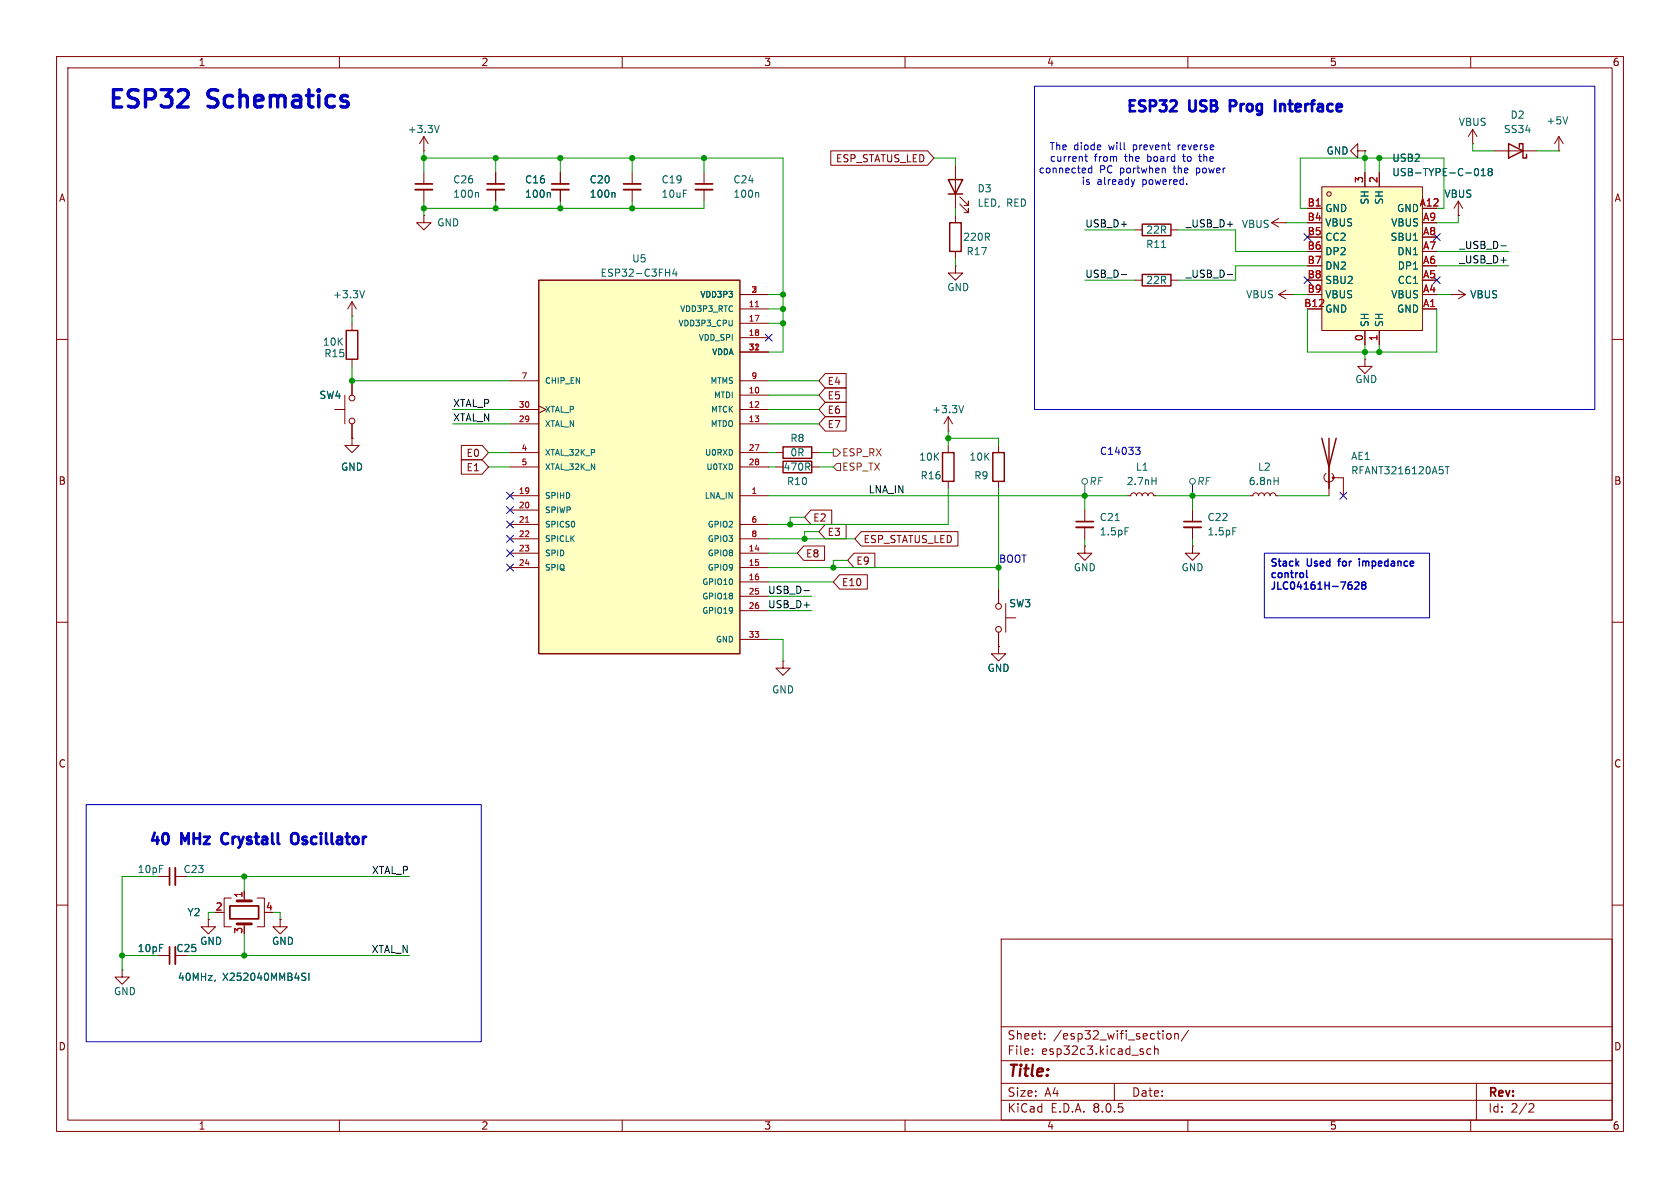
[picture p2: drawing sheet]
<svg xmlns="http://www.w3.org/2000/svg" width="297mm" height="210mm" viewBox="0 0 297 210" stroke-linecap="round" stroke-linejoin="round" font-family="sans-serif">
<g fill="none" stroke="#840000" stroke-width=".18">
<path d="M10 10h277v190h-277zM12 12h273v186h-273zM60 10v2M110 10v2M160 10v2M210 10v2M260 10v2M111.8 30.5v2M111.8 33.5v2.1M275.6 26.7h.1M275.6 24.1l-.8 1.3M275.6 24.1v2.6"/>
<path d="M275.6 24.1l.8 1.3M10 60h2M62.2 57.2v1.2M285 60h2M62.2 63.5v1.3M10 110h2M285 110h2M10 160h2M27.9 154.9h2.1M31 154.9h2M285 160h2M36.8 162.6v1.2h1.3l-1.3 1.3-1.2-1.3h1.2"/>
<path d="M36.8 162.6h.1M49.5 162.6v1.2h1.3l-1.3 1.3-1.2-1.3h1.2M49.5 162.6h.1M177 166h108v32h-108zM60 198v2M110 198v2M160 198v2M177 194.5h108M177 191.5h108M177 187.5h108M177 181.5h108M182.5 186.3v.1"/>
<path d="M182.5 185.5v.1M184.7 183.6v.1M184.7 182.8v.1M197 191.5v3M203.5 185.5l-.5-.1-.3 .3v.4l.2 .2h.6M204.1 185.5l.2-.1 .4 .1v.9M204.1 184.9v1.5M206.3 182.8l.2-.1 .5 .1v.6l-.1 .2-.4 .1-.2-.1zM207.7 182.8l.2-.1 .3 .1 .1 .9M207.7 182.7v1M210 198v2M210.1 182.1l-1.3 2"/>
<path d="M260 198v2M261 191.5v6.5M270.5 195.1l.5 .1 .2 .3-1 1.1h1"/>
</g>
<path d="M61.2 58.4h2v5.1h-2z" fill="none" stroke="#840000" stroke-width=".25"/>
<path d="M110.2 33.5h3.1M31 153.4v3.1" fill="none" stroke="#840000" stroke-width=".33"/>
<path d="M110.2 32.5h3.1M30 153.4v3.1" fill="none" stroke="#840000" stroke-width=".3"/>
<path d="M277.1 20.6l-.4 1.3" fill="none" stroke="#006464" stroke-width=".18"/>
<path d="M95.2 49.5h35.6v66.1h-35.6z" fill="#ffffc2"/>
<g fill="none" stroke="#840000" stroke-width=".25">
<path d="M167.6 31.8h2.6l-1.3 2.5zM167.6 34.3h2.6M167.9 39.4h2v5.1h-2zM201.9 39.6h5.1v2.1h-5.1zM266.7 25.4l2.5 1.3-2.5 1.2zM268.6 26v-.6h.6v2.5h.7v-.6M95.2 49.5h35.6v66.1h-35.6zM201.9 48.5h5.1v2h-5.1zM138.4 79h5.1v2h-5.1zM233.7 77.5l1.2 5.1 1.3-5.1M234.9 77.5v8.9M138.4 81.5h5.1v2.1h-5.1z"/>
<path d="M166.6 80h2.1v5.1h-2.1zM175.5 80h2v5.1h-2z"/>
</g>
<g fill="none" stroke="#840000" stroke-width=".18">
<path d="M74.9 38.1v1.3h1.3l-1.3 1.2-1.2-1.2h1.2M74.9 38.1h.1M74.9 26.7h.1M74.9 24.1l-.7 1.3M74.9 24.1v2.6M74.9 30.5v2M74.9 33.5v2.1M74.9 24.1l.8 1.3M87.6 30.5v2M87.6 33.5v2.1M99.1 30.5v2M99.1 33.5v2.1"/>
<path d="M124.5 30.5v2M124.5 33.5v2.1M168.9 29.2v7.6M168.9 38.1v1.3M169.7 36.1l1.5 1.5v-.8v.8h-.8M169.7 34.8l1.5 1.5v-.7v.7h-.8M224.8 39.4l1.3 .7M224.8 39.4h2.5M226.1 38.6l-1.3 .8M227.3 39.4h.1M240 26.7v-1.3l-1.2 1.3 1.2 1.2v-1.2h1.3M241.3 26.7h.1"/>
<path d="M260.3 25.4h.1M260.3 22.9l-.7 1.2M260.3 22.9v2.5M260.3 22.9l.8 1.2M264.2 26.7h7.6M62.2 55.9h.1M62.2 53.3l-.7 1.3M62.2 53.3v2.6M62.2 53.3l.8 1.3M130.8 54.6h5.1M130.8 57.2h5.1M130.8 59.7h5.1"/>
<path d="M130.8 52.1h5.1M168.9 47v1.3h1.3l-1.3 1.2-1.3-1.2h1.3M168.9 47h.1M168.9 44.5v1.2M200.7 49.5h1.2M200.7 40.6h1.2M207 49.5h1.3M207 40.6h1.3M226.1 52.1h2.5M226.1 52.1l1.2 .7M227.3 51.3l-1.2 .8M228.6 52.1h.1"/>
<path d="M256.5 52.1h.1M256.5 52.1h2.6M257.8 51.3l1.3 .8M259.1 52.1l-1.3 .7M59.2 72.4h1.8M61 69.9v5M62.2 77.5v1.2h1.3l-1.3 1.3-1.2-1.3h1.2M62.2 77.5h.1M62.2 67.3v2.6M62.2 74.9v2.6M90.2 72.4h5M90.2 74.9h5"/>
<path d="M90.2 67.3h5M95.2 71.8l1.3 .6-1.3 .6M130.8 69.9h5.1M130.8 72.4h5.1M130.8 74.9h5.1M130.8 62.2h5.1M130.8 67.3h5.1M167.6 76.2h.1M167.6 73.7v2.5M167.6 78.7v1.3M167.6 73.7l-.7 1.2M167.6 73.7l.8 1.2"/>
<path d="M176.5 78.7v1.3M241.3 63.5v1.3h1.3l-1.3 1.2-1.3-1.2h1.3M241.3 63.5h.1M90.2 87.6h5M90.2 97.8h5M90.2 90.2h5M90.2 92.7h5M90.2 95.3h5M90.2 80h5M90.2 82.6h5M130.8 87.6h5.1M130.8 97.8h5.1"/>
<path d="M130.8 92.7h5.1M130.8 95.3h5.1M130.8 80h5.1M130.8 82.6h5.1M137.2 80h1.2M137.2 82.6h1.2M143.5 80h1.3M143.5 82.6h1.3M167.6 85.1v1.3M176.5 85.1v1.3M191.8 96.5v1.3h1.2l-1.2 1.3-1.3-1.3h1.3M191.8 96.5h.1"/>
<path d="M191.8 90.2v2M191.8 93.2v2.1M199.4 87.6h.5l.1-.3 .4-.2 .4 .2 .1 .3 .2-.3 .3-.2 .4 .2 .1 .3 .2-.3 .3-.2 .4 .2 .1 .3 .2-.3 .4-.2 .3 .2 .2 .3h.5M210.8 96.5v1.3h1.3l-1.3 1.3-1.3-1.3h1.3M210.8 96.5h.1M210.8 90.2v2M210.8 93.2v2.1M221 87.6h.5l.1-.3 .4-.2 .4 .2 .1 .3 .2-.3 .3-.2 .4 .2 .1 .3 .2-.3 .3-.2 .4 .2 .1 .3 .2-.3 .3-.2 .4 .2 .2 .3h.5M234.9 82.6v5M235.5 83.7a.85 .85 0 0 1 .1 1.2 .85 .85 0 0 1-1.3 0 .85 .85 0 0 1 .1-1.2M235.7 84.5h1.8v3.1M90.2 100.3h5"/>
<path d="M130.8 100.3h5.1M130.8 102.9h5.1M130.8 105.4h5.1M130.8 108h5.1M130.8 113h5.1M138.4 116.8v1.3h1.3l-1.3 1.3-1.2-1.3h1.2M138.4 116.8h.1M176.5 114.3v1.3h1.3l-1.3 1.2-1.2-1.2h1.2M176.5 114.3h.1M176.5 104.1v2.6M176.5 111.8v2.5M177.8 109.2h1.8"/>
<path d="M177.8 106.7v5.1M40.9 158.8h-1.3v5h1.3M43.2 157.5v1.3M45.5 158.8h1.2v5h-1.2M21.6 171.5v1.2h1.3l-1.3 1.3-1.3-1.3h1.3M21.6 171.5h.1M27.9 168.9h2.1M39.4 161.3h.2M43.2 163.3v.5"/>
<circle cx="62.2" cy="74.4" r=".51"/>
<circle cx="62.2" cy="70.4" r=".51"/>
<circle cx="176.5" cy="107.2" r=".51"/>
<circle cx="176.5" cy="111.3" r=".51"/>
</g>
<path d="M133.5 54.2h.6M92.9 92.3h.6" fill="none" stroke="#a90000" stroke-width=".18"/>
<g fill="none" stroke="#006464" stroke-width=".18">
<path d="M77.7 22.2l-.5 1.2M84.4 34l.2 .2v.7M97.1 34l.2 .2v.7M108.5 34l.2 .2v.7M133.9 34l.2 .2v.7M64.4 51.4l-.4 1.2M117.7 48.2h.7M118.4 47.6v1.2M119.2 47.5l-.3 .9h.8M119.5 48v.8M205.3 43.8h.8M170.4 71.7l-.5 1.3"/>
<path d="M197.1 92h.8M198.9 93.3h.6M203.7 85h.7M204.4 84.4v1.3M217.9 93.3h.7M225.2 85h.8M226 84.4v1.3M255.5 82.5h.7M255.9 82.5v1.3M38 173.2l-.1 .3M53.6 172.6l.3 .2 .2 .3-.3 .2h-.3M53.6 172l.5 .1"/>
<path d="M54.6 172v1.3"/>
</g>
<path d="M73.4 33.5h3.1M86.1 33.5h3.1M97.5 33.5h3.1M122.9 33.5h3.1M190.2 93.2h3.1M209.3 93.2h3M31 167.4v3" fill="none" stroke="#840000" stroke-width=".33"/>
<path d="M73.4 32.5h3.1M86.1 32.5h3.1M97.5 32.5h3.1M122.9 32.5h3.1M190.2 92.2h3.1M209.3 92.2h3M30 167.4v3M40.6 160.1h5.1v2.3h-5.1z" fill="none" stroke="#840000" stroke-width=".3"/>
<path d="M41.9 159.3h2.5M41.9 163.3h2.5" fill="none" stroke="#840000" stroke-width=".51"/>
<circle cx="235.7" cy="84.5" r=".18" fill="#840000" stroke="#840000" stroke-width=".18"/>
<path d="M233.7 33h17.8v25.4h-17.8z" fill="#ffffc2"/>
<g fill="none" stroke="#840000" stroke-width=".18">
<path d="M87.6 30.5v2M87.6 33.5v2.1M99.1 30.5v2M99.1 33.5v2.1M146.9 26.7h17.1l1.1 1.2-1.1 1.3h-17.1zM231.1 36.8h2.6M233.7 33h17.8v25.4h-17.8zM241.3 26.7h.1M241.3 30.5v2.5M243.8 30.5v2.5M257.8 38.1h.1M257.8 35.6l-.8 1.2"/>
<path d="M257.8 35.6v2.5M257.8 35.6l.8 1.2M241.3 58.4v2.6M243.8 58.4v2.6M251.5 54.6h2.5M256.5 52.1h.1M62.2 77.5h.1M62.2 67.3v2.6M62.2 74.9v2.6M81.6 78.7h3.6l1.2 1.3-1.2 1.3h-3.6zM145.9 66h3.7v2.6h-3.7l-1.1-1.3zM145.9 71.1h3.7v2.6h-3.7l-1.1-1.3z"/>
<path d="M145.9 68.6h3.7v2.5h-3.7l-1.1-1.2zM145.9 73.7h3.7v2.5h-3.7l-1.1-1.3zM81.6 81.3h3.6l1.2 1.3-1.2 1.2h-3.6zM142.1 96.5h3.7v2.6h-3.7l-1.1-1.3zM143.4 90.2h3.6v2.5h-3.6l-1.2-1.3zM145.9 92.7h3.7v2.6h-3.7l-1.1-1.3zM151 97.8h3.7v2.5h-3.7l-1.1-1.2zM152.2 94h17.2v2.5h-17.2l-1.1-1.2zM148.4 101.6h4.9v2.5h-4.9l-1.1-1.2zM176.5 114.3h.1M176.5 104.1v2.6M176.5 111.8v2.5"/>
<path d="M43.2 157.5v1.3M27.9 168.9h2.1M36.8 162.6h.1M49.5 162.6h.1"/>
<circle cx="235" cy="34.3" r=".38"/>
</g>
<path d="M97.1 34l.2 .2v.7M108.5 34l.2 .2v.7M260.8 29.9l.2-.1a.68 .68 0 0 1 .4 .6 .68 .68 0 0 1-.4 .7l-.2-.1M261.9 31.1h.7M261.9 30.2l.3-.4v1.3M263.3 30.3l-.2-.2 .2-.3h.3l.2 .2-.2 .3M263.3 30.3l-.2 .3v.2l.2 .3h.3l.2-.3v-.2l-.2-.3M263.3 30.3h.3M38 173.2l-.1 .3M53.6 172.6l.3 .2 .2 .3-.3 .2h-.3M53.6 172l.5 .1M54.6 172v1.3" fill="none" stroke="#006464" stroke-width=".18"/>
<g fill="none" stroke="#484848" stroke-width=".18">
<path d="M191.8 85.6v2M210.8 85.6v2"/>
<circle cx="191.8" cy="85.1" r=".51"/>
<circle cx="210.8" cy="85.1" r=".51"/>
</g>
<path d="M147.3 79.4h.7l.6 .6-.6 .6h-.7zM148 81.9h.6v1.3h-.6l-.7-.6z" fill="none" stroke="#725600" stroke-width=".18"/>
<path d="M198.2 48.5h1M217 48.5h.9M265.3 43.5h1M142.1 104.4h1" fill="none" stroke="#0f0f0f" stroke-width=".18"/>
<path d="M207.8 17.8a.52 .52 0 0 1 .1 .8l-1.1 1.1h1.2M217.4 18.7h.8M218.2 17.8h-.8v1.9M225.4 17.8v1.9M226.3 18.4v1.3M226.9 18.4l-.6 .2M39.8 147.3a1.03 1.03 0 0 0-.7 .9 1.03 1.03 0 0 0 .7 1M51.6 147.6a.64 .64 0 0 1 .7-.3 .64 .64 0 0 1 .5 .6v.7a.64 .64 0 0 1-.7 .6 .64 .64 0 0 1-.6-.6z" fill="none" stroke="#0000c2" stroke-width=".48"/>
<g fill="none" stroke="#0000c2" stroke-width=".18">
<path d="M182.9 15.2h99v57.2h-99zM191.8 27.7h.5M192 27.2v1.1l.3 .2M193 29.3v1.3M193 29.8l-.4-.1-.2 .3 .1 .5h.5M200.6 31.8l-.3 .8M205.8 29.7l.2 .2v.7M209.8 32.5v.1M211.9 27.7h.5M212.1 27.2l.1 1.3M200.8 79.1h.7l-.4 .5 .4 .1v.4l-.2 .2h-.4M223.5 97.8h29.2v11.4h-29.2z"/>
<path d="M15.2 142.2h69.9v42h-69.9z"/>
</g>
<path d="M31.4 18.9h1.9M33.1 16.2l.2 .2-.2 .8" fill="none" stroke="#0000c2" stroke-width=".61"/>
<g fill="none" stroke="#0000c2" stroke-width=".25">
<path d="M225.6 98.9l-.5-.1-.2 .1M226.2 98.8v1.1M229.1 98.8v1.3M231.1 98.8v1M231.8 98.8v1M235.1 98.8v1.3M236.5 99.2h.5M237 98.8l-.3 .2M240.3 98.8v.1M240.3 99.2v.9M245.4 98.8v1.3M225.3 102.9v.9"/>
<path d="M225.9 102.9v1.2M228.3 100.8v1.1M229.7 102.8l-.3 .9M230.9 102.9v1.2M231 100.8v1.1l.2 .2M232.4 102.9l-.4 .1M233.2 103.1l.1-.2v1.2M234.3 102.9v1.2M235 102.9v1.2M237 102.9h.9l-.6 1.2M238.9 102.9l-.4 .1M239.5 103l.5-.1 .2 .3-.7 .9h.7"/>
<path d="M241 103.4l-.3-.2 .3-.3h.2l.3 .2-.3 .3M241 103.4l-.3 .3 .1 .3 .2 .1h.3l.2-.2v-.2l-.3-.3M241 103.4h.2"/>
</g>
<g fill="none" stroke="#009600" stroke-width=".18">
<path d="M74.9 26.7v3.8M74.9 35.6v2.5M74.9 27.9h63.5v34.3h-2.5M87.6 27.9v2.6M87.6 35.6v1.2M99.1 27.9v2.6M99.1 35.6v1.2M111.8 27.9v2.6M111.8 35.6v1.2M124.5 35.6v1.2h-49.6M124.5 27.9v2.6M165.1 27.9h3.8v1.3"/>
<path d="M168.9 36.8v1.3M227.3 39.4h3.8M231.1 36.8h-1.2v-8.9h25.4v8.9h-1.3M241.3 26.7v3.8M243.8 27.9v2.6M257.8 38.1v1.3h-3.8M260.3 25.4v1.3h3.9M271.8 26.7h3.8M62.2 55.9v1.3M135.9 52.1h2.5M135.9 57.2h2.5M135.9 54.6h2.5"/>
<path d="M168.9 45.7v1.3M191.8 49.5h8.9M191.8 40.6h8.9M208.3 40.6h10.1v3.9h12.7M228.6 52.1h2.5M231.1 54.6v7.6h22.9v-7.6M231.1 47h-12.7v2.5h-10.1M254 52.1h2.5M254 47h12.7M254 44.5h12.7M62.2 64.8v2.5h28M80 74.9h10.2"/>
<path d="M80 72.4h10.2M135.9 74.9h8.9M135.9 72.4h8.9M135.9 67.3h8.9M135.9 69.9h8.9M167.6 77.5h8.9v1.2M167.6 76.2v2.5M241.3 61v2.5M243.8 61v1.2M86.4 80h3.8M86.4 82.6h3.8M135.9 80h1.3"/>
<path d="M135.9 82.6h1.3M135.9 87.6h63.5M135.9 95.3h15.2M135.9 97.8h5.1M142.2 91.4h-2.5v1.3M144.8 80h2.5M144.8 82.6h2.5M144.8 94h-2.6v1.3M149.9 99.1h-2.6v1.2M167.6 86.4v6.3h-31.7M176.5 86.4v17.7M191.8 87.6v2.6"/>
<path d="M191.8 95.3v1.2M204.5 87.6h16.5M210.8 87.6v2.6M210.8 95.3v1.2M226.1 87.6h8.8M135.9 113h2.5v3.8M135.9 100.3h40.6M135.9 108h7.6M135.9 105.4h7.6M135.9 102.9h11.4M27.9 154.9h-6.3v16.6M33 154.9h39.4"/>
<path d="M43.2 154.9v2.6M21.6 168.9h6.3M33 168.9h39.4M38.1 161.3h-1.3v1.3M43.2 165.1v3.8M48.3 161.3h1.2v1.3"/>
</g>
<g fill="none" stroke="#000084" stroke-width=".18">
<path d="M135.3 59.1l1.2 1.2M136.5 59.1l-1.2 1.2M230.5 48.9l1.2 1.2M230.5 41.3l1.2 1.2M231.7 48.9l-1.2 1.2M231.7 41.3l-1.2 1.2M253.4 48.9l1.2 1.2M253.4 41.3l1.2 1.2M254.6 48.9l-1.2 1.2M254.6 41.3l-1.2 1.2M89.6 92.1l1.2 1.2M89.6 89.6l1.2 1.2"/>
<path d="M89.6 87l1.2 1.2M89.6 94.6l1.2 1.3M89.6 99.7l1.2 1.2M89.6 97.2l1.2 1.2M90.8 92.1l-1.2 1.2M90.8 89.6l-1.2 1.2M90.8 87l-1.2 1.2M90.8 94.6l-1.2 1.3M90.8 99.7l-1.2 1.2M90.8 97.2l-1.2 1.2M236.9 87l1.2 1.2M238.1 87l-1.2 1.2"/>
</g>
<g fill="#009600" stroke="#009600" stroke-width=".18">
<circle cx="111.8" cy="27.9" r=".46"/>
<circle cx="124.5" cy="27.9" r=".46"/>
<circle cx="74.9" cy="27.9" r=".46"/>
<circle cx="74.9" cy="36.8" r=".46"/>
<circle cx="87.6" cy="36.8" r=".46"/>
<circle cx="87.6" cy="27.9" r=".46"/>
<circle cx="99.1" cy="27.9" r=".46"/>
<circle cx="111.8" cy="36.8" r=".46"/>
<circle cx="99.1" cy="36.8" r=".46"/>
<circle cx="243.8" cy="62.2" r=".46"/>
<circle cx="138.4" cy="57.2" r=".46"/>
<circle cx="138.4" cy="54.6" r=".46"/>
<circle cx="138.4" cy="52.1" r=".46"/>
<circle cx="167.6" cy="77.5" r=".46"/>
<circle cx="62.2" cy="67.3" r=".46"/>
<circle cx="43.2" cy="154.9" r=".46"/>
<circle cx="21.6" cy="168.9" r=".46"/>
<circle cx="43.2" cy="168.9" r=".46"/>
<circle cx="176.5" cy="100.3" r=".46"/>
<circle cx="241.3" cy="62.2" r=".46"/>
<circle cx="191.8" cy="87.6" r=".46"/>
<circle cx="210.8" cy="87.6" r=".46"/>
<circle cx="147.3" cy="100.3" r=".46"/>
<circle cx="142.2" cy="95.3" r=".46"/>
<circle cx="139.7" cy="92.7" r=".46"/>
<circle cx="241.3" cy="27.9" r=".46"/>
<circle cx="243.8" cy="27.9" r=".46"/>
</g>
<g font-size="4.2" fill="#0000c2">
<text x="18.7" y="20">ESP32</text>
<text x="36.8" y="20">Schematics</text>
</g>
<text font-size="2.8" fill="#840000" x="178" y="190.9">Title:</text>
<g font-size="2.7" fill="#0000c2">
<text x="198.8" y="20.5">ESP32</text>
<text x="210.3" y="20.5">USB</text>
<text x="218.6" y="20.5">Prog</text>
<text x="227.6" y="20.5">Interface</text>
<text x="26" y="150">40</text>
<text x="32.1" y="150">MHz</text>
<text x="40.4" y="150">Crystall</text>
<text x="53.7" y="150">Oscillator</text>
</g>
<g font-size="2.1" fill="#840000">
<text x="178" y="184">Sheet:</text>
<text x="186.2" y="184">/esp32_wifi_section/</text>
<text x="178" y="186.7">File:</text>
<text x="184.1" y="186.7">esp32c3.kicad_sch</text>
<text x="178" y="196.9">KiCad</text>
<text x="178" y="194.1">Size:</text>
<text x="184.7" y="194.1">A4</text>
<text x="185.7" y="196.9">E.D.A.</text>
<text x="193.3" y="196.9">8.0.5</text>
<text x="200" y="194.1">Date:</text>
<text x="263" y="194.3">Rev:</text>
<text x="263" y="196.9">Id:</text>
<text x="267.1" y="196.9">2/2</text>
</g>
<g font-size="1.8" fill="#840000">
<text x="35" y="11.9">1</text>
<text x="85" y="11.9">2</text>
<text x="135" y="11.9">3</text>
<text x="185" y="11.9">4</text>
<text x="235" y="11.9">5</text>
<text x="285" y="11.9">6</text>
<text x="147.7" y="28.9">ESP_STATUS_LED</text>
<text x="10.3" y="35.9">A</text>
<text x="285.3" y="35.9">A</text>
<text x="146.2" y="68.3">E4</text>
<text x="146.2" y="70.8">E5</text>
<text x="146.2" y="73.3">E6</text>
<text x="146.2" y="75.9">E7</text>
<text x="82.4" y="83.5">E1</text>
<text x="82.4" y="81">E0</text>
<text x="10.3" y="85.9">B</text>
<text x="285.3" y="85.9">B</text>
<text x="143.7" y="92.4">E2</text>
<text x="146.2" y="94.9">E3</text>
<text x="142.4" y="98.7">E8</text>
<text x="151.3" y="100">E9</text>
<text x="152.6" y="96.2">ESP_STATUS_LED</text>
<text x="148.7" y="103.8">E10</text>
<text x="10.3" y="135.9">C</text>
<text x="285.3" y="135.9">C</text>
<text x="31.1" y="168.5">C25</text>
<text x="10.3" y="185.9">D</text>
<text x="285.3" y="185.9">D</text>
<text x="35" y="199.9">1</text>
<text x="85" y="199.9">2</text>
<text x="135" y="199.9">3</text>
<text x="185" y="199.9">4</text>
<text x="235" y="199.9">5</text>
<text x="285" y="199.9">6</text>
</g>
<g font-size="1.8" fill="#006464">
<text x="72" y="23.7">+3.3V</text>
<text x="257.8" y="22.5">VBUS</text>
<text x="265.8" y="23.7">SS34</text>
<text x="266.9" y="21.2">D2</text>
<text x="273.3" y="22.2">+5V</text>
<text x="234.4" y="27.5">GND</text>
<text x="246" y="28.8">USB2</text>
<text x="80" y="35.2">100n</text>
<text x="80" y="32.6">C26</text>
<text x="92.7" y="35.2">100n</text>
<text x="92.7" y="32.6">C16</text>
<text x="104.1" y="35.2">100n</text>
<text x="104.1" y="32.6">C20</text>
<text x="116.8" y="32.6">C19</text>
<text x="116.8" y="35.2">10uF</text>
<text x="129.5" y="35.2">100n</text>
<text x="129.5" y="32.6">C24</text>
<text x="172.7" y="34.2">D3</text>
<text x="246" y="31.3">USB-TYPE-C-018</text>
<text x="255.3" y="35.2">VBUS</text>
<text x="77.2" y="40.2">GND</text>
<text x="172.7" y="36.7">LED,</text>
<text x="178" y="36.7">RED</text>
<text x="202.5" y="41.5">22R</text>
<text x="219.4" y="40.5">VBUS</text>
<text x="234.2" y="37.7">GND</text>
<text x="234.2" y="40.2">VBUS</text>
<text x="242.2" y="36.3" transform="rotate(-90 242.2 36.3)">SH</text>
<text x="244.7" y="36.3" transform="rotate(-90 244.7 36.3)">SH</text>
<text x="245.9" y="40.2">VBUS</text>
<text x="246.9" y="37.7">GND</text>
<text x="111.7" y="46.6">U5</text>
<text x="170.2" y="42.8">220R</text>
<text x="170.8" y="45.3">R17</text>
<text x="202.5" y="44">R11</text>
<text x="234.2" y="42.8">CC2</text>
<text x="234.2" y="45.3">DP2</text>
<text x="234.2" y="47.9">DN2</text>
<text x="245.7" y="42.8">SBU1</text>
<text x="246.9" y="45.3">DN1</text>
<text x="247" y="47.9">DP1</text>
<text x="58.8" y="52.9">+3.3V</text>
<text x="106.1" y="49.1">ESP32-C3FH4</text>
<text x="167.4" y="51.7">GND</text>
<text x="202.5" y="50.4">22R</text>
<text x="220.2" y="52.9">VBUS</text>
<text x="234.2" y="50.4">SBU2</text>
<text x="234.2" y="52.9">VBUS</text>
<text x="245.9" y="52.9">VBUS</text>
<text x="247" y="50.4">CC1</text>
<text x="259.8" y="52.9">VBUS</text>
<text x="234.2" y="55.5">GND</text>
<text x="242.2" y="57.9" transform="rotate(-90 242.2 57.9)">SH</text>
<text x="244.7" y="57.9" transform="rotate(-90 244.7 57.9)">SH</text>
<text x="246.9" y="55.5">GND</text>
<text x="57" y="61.3">10K</text>
<text x="57.2" y="63.3">R15</text>
<text x="56.4" y="70.7">SW4</text>
<text x="239.5" y="67.9">GND</text>
<text x="164.7" y="73.3">+3.3V</text>
<text x="60.2" y="83.4">GND</text>
<text x="138.4" y="83.4">470R</text>
<text x="139.6" y="78.3">R8</text>
<text x="139.6" y="80.9">0R</text>
<text x="162.4" y="81.6">10K</text>
<text x="171.3" y="81.6">10K</text>
<text x="200.7" y="83.4">L1</text>
<text x="222.3" y="83.4">L2</text>
<text x="238.8" y="81.5">AE1</text>
<text x="139" y="86">R10</text>
<text x="162.6" y="84.9">R16</text>
<text x="172.1" y="84.9">R9</text>
<text x="199.1" y="86">2.7nH</text>
<text x="220.7" y="86">6.8nH</text>
<text x="238.8" y="84">RFANT3216120A5T</text>
<text x="194.3" y="92.3">C21</text>
<text x="194.3" y="94.8">1.5pF</text>
<text x="213.4" y="92.3">C22</text>
<text x="213.4" y="94.8">1.5pF</text>
<text x="189.7" y="101.2">GND</text>
<text x="208.8" y="101.2">GND</text>
<text x="178.3" y="107.5">SW3</text>
<text x="174.5" y="119">GND</text>
<text x="136.4" y="122.8">GND</text>
<text x="24.2" y="154.5">10pF</text>
<text x="32.3" y="154.5">C23</text>
<text x="33" y="162.2">Y2</text>
<text x="35.3" y="167.2">GND</text>
<text x="48" y="167.2">GND</text>
<text x="24.2" y="168.5">10pF</text>
<text x="31.3" y="173.6">40MHz,</text>
<text x="39.4" y="173.6">X252040MMB4SI</text>
<text x="20" y="176.1">GND</text>
</g>
<g font-size="1.8" fill="#0000c2">
<text x="185.4" y="26.8">The</text>
<text x="185.5" y="28.8">current</text>
<text x="189.8" y="26.8">diode</text>
<text x="193.4" y="28.8">from</text>
<text x="196.1" y="26.8">will</text>
<text x="199" y="28.8">the</text>
<text x="200.6" y="26.8">prevent</text>
<text x="203.1" y="28.8">board</text>
<text x="208.7" y="26.8">reverse</text>
<text x="209.7" y="28.8">to</text>
<text x="212.7" y="28.8">the</text>
<text x="183.5" y="30.8">connected</text>
<text x="191.1" y="32.9">is</text>
<text x="193.9" y="32.9">already</text>
<text x="194.4" y="30.8">PC</text>
<text x="198.1" y="30.8">portwhen</text>
<text x="202.1" y="32.9">powered.</text>
<text x="207.8" y="30.8">the</text>
<text x="211.9" y="30.8">power</text>
<text x="194.4" y="80.6">C14033</text>
<text x="176.5" y="99.7">BOOT</text>
<text x="224.5" y="100.8">Stack</text>
<text x="231.1" y="100.8">Used</text>
<text x="237.2" y="100.8">for</text>
<text x="241.4" y="100.8">impedance</text>
<text x="224.5" y="102.8">control</text>
<text x="224.5" y="104.9">JLC04161H-7628</text>
</g>
<g font-size="1.8" fill="#a90000">
<text x="241" y="32.5" transform="rotate(-90 241 32.5)">3</text>
<text x="243.6" y="32.5" transform="rotate(-90 243.6 32.5)">2</text>
<text x="231.1" y="36.6">B1</text>
<text x="231.1" y="39.1">B4</text>
<text x="231.1" y="41.7">B5</text>
<text x="250.9" y="36.6">A12</text>
<text x="251.5" y="41.7">A8</text>
<text x="251.5" y="39.1">A9</text>
<text x="231.1" y="44.2">B6</text>
<text x="231.1" y="46.7">B7</text>
<text x="251.5" y="46.7">A6</text>
<text x="251.5" y="44.2">A7</text>
<text x="231.1" y="49.3">B8</text>
<text x="231.1" y="51.8">B9</text>
<text x="251.5" y="51.8">A4</text>
<text x="251.5" y="49.3">A5</text>
<text x="230.5" y="54.4">B12</text>
<text x="251.5" y="54.4">A1</text>
<text x="241" y="60.4" transform="rotate(-90 241 60.4)">0</text>
<text x="243.6" y="60.4" transform="rotate(-90 243.6 60.4)">1</text>
<text x="38" y="161">2</text>
<text x="42.9" y="158.8" transform="rotate(-90 42.9 158.8)">1</text>
<text x="46.9" y="161">4</text>
<text x="42.9" y="165.2" transform="rotate(-90 42.9 165.2)">3</text>
</g>
<g font-size="1.8" fill="#0f0f0f">
<text x="191.8" y="40.3">USB_D+</text>
<text x="209.5" y="40.3">_USB_D+</text>
<text x="257.9" y="46.6">_USB_D+</text>
<text x="257.9" y="44.1">_USB_D-</text>
<text x="191.8" y="49.2">USB_D-</text>
<text x="209.5" y="49.2">_USB_D-</text>
<text x="80" y="72">XTAL_P</text>
<text x="80" y="74.6">XTAL_N</text>
<text x="153.5" y="87.3">LNA_IN</text>
<text x="135.7" y="105.1">USB_D-</text>
<text x="135.7" y="107.6">USB_D+</text>
<text x="65.7" y="154.6">XTAL_P</text>
<text x="65.6" y="168.6">XTAL_N</text>
</g>
<g font-size="1.8" fill="#725600">
<text x="148.8" y="83.4">ESP_TX</text>
<text x="148.8" y="80.9">ESP_RX</text>
</g>
<g font-size="1.8" fill="#484848">
<text x="192.5" y="86">RF</text>
<text x="211.5" y="86">RF</text>
</g>
<g font-size="1.4" fill="#006464">
<text x="123.7" y="52.8">VDD3P3</text>
<text x="119.8" y="57.9">VDD3P3_CPU</text>
<text x="120.1" y="55.3">VDD3P3_RTC</text>
<text x="123.4" y="60.4">VDD_SPI</text>
<text x="125.8" y="63">VDDA</text>
<text x="96.3" y="68">CHIP_EN</text>
<text x="125.5" y="68">MTMS</text>
<text x="126.1" y="70.6">MTDI</text>
<text x="96.3" y="75.7">XTAL_N</text>
<text x="96.3" y="73.1">XTAL_P</text>
<text x="125.5" y="75.7">MTDO</text>
<text x="125.6" y="73.1">MTCK</text>
<text x="96.3" y="80.7">XTAL_32K_P</text>
<text x="96.3" y="83.3">XTAL_32K_N</text>
<text x="124.5" y="80.7">U0RXD</text>
<text x="124.8" y="83.3">U0TXD</text>
<text x="96.3" y="88.4">SPIHD</text>
<text x="124.5" y="88.4">LNA_IN</text>
<text x="96.3" y="90.9">SPIWP</text>
<text x="96.3" y="93.4">SPICS0</text>
<text x="96.3" y="96">SPICLK</text>
<text x="125" y="93.4">GPIO2</text>
<text x="125" y="96">GPIO3</text>
<text x="96.3" y="98.5">SPID</text>
<text x="96.3" y="101.1">SPIQ</text>
<text x="125" y="98.5">GPIO8</text>
<text x="125" y="101.1">GPIO9</text>
<text x="124" y="103.6">GPIO10</text>
<text x="124" y="106.1">GPIO18</text>
<text x="124" y="108.7">GPIO19</text>
<text x="126.4" y="113.8">GND</text>
</g>
<g font-size="1.4" fill="#a90000">
<text x="132.7" y="51.8">2</text>
<text x="132.3" y="54.4">11</text>
<text x="132.3" y="56.9">17</text>
<text x="132.3" y="59.4">18</text>
<text x="132.3" y="62">31</text>
<text x="133" y="62">2</text>
<text x="92.1" y="67.1">7</text>
<text x="132.3" y="69.6">10</text>
<text x="132.7" y="67.1">9</text>
<text x="91.6" y="74.7">29</text>
<text x="91.6" y="72.1">30</text>
<text x="132.3" y="72.1">12</text>
<text x="132.3" y="74.7">13</text>
<text x="92.1" y="79.8">4</text>
<text x="92.1" y="82.3">5</text>
<text x="132.3" y="79.8">27</text>
<text x="132.3" y="82.3">28</text>
<text x="91.6" y="87.4">19</text>
<text x="91.6" y="89.9">20</text>
<text x="132.7" y="87.4">1</text>
<text x="91.6" y="92.5">21</text>
<text x="91.6" y="95">22</text>
<text x="132.7" y="92.5">6</text>
<text x="132.7" y="95">8</text>
<text x="91.6" y="97.5">23</text>
<text x="91.6" y="100.1">24</text>
<text x="132.3" y="97.5">14</text>
<text x="132.3" y="100.1">15</text>
<text x="132.3" y="102.6">16</text>
<text x="132.3" y="105.2">25</text>
<text x="132.3" y="107.7">26</text>
<text x="132.3" y="112.8">33</text>
</g>
</svg>
